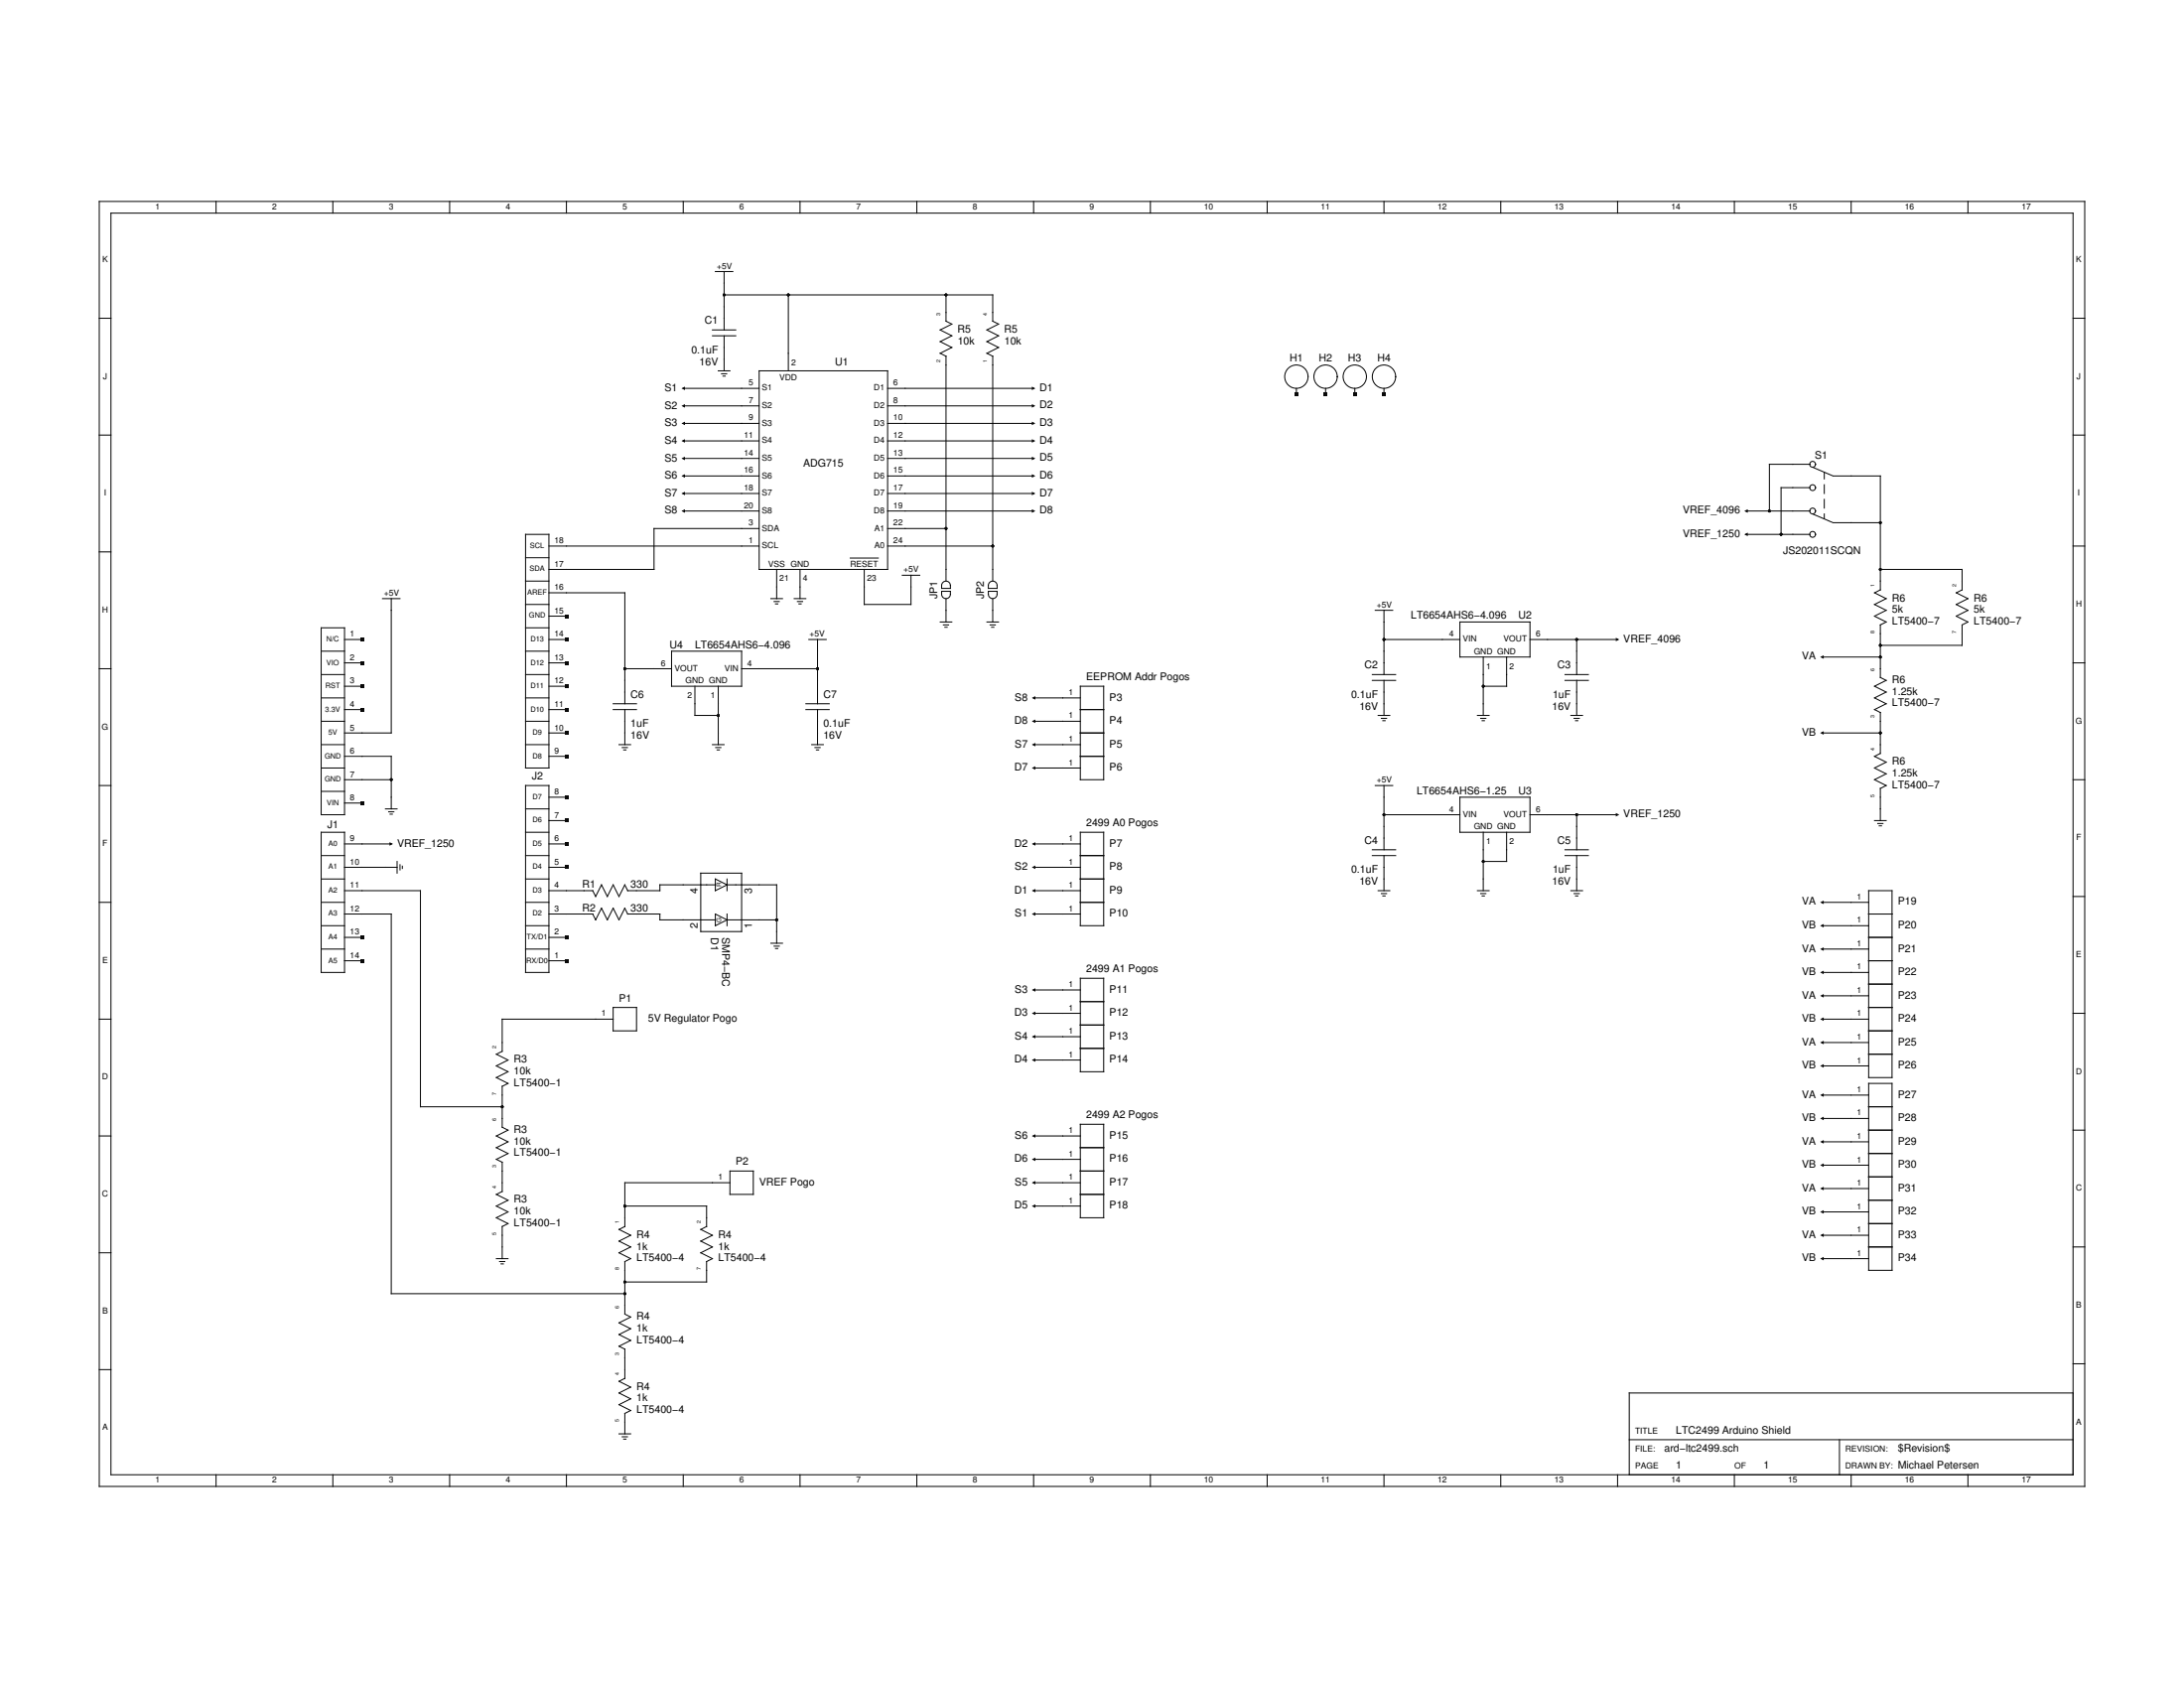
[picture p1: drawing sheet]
<svg xmlns="http://www.w3.org/2000/svg" width="279mm" height="216mm" viewBox="0 0 279 216" stroke-linecap="round" stroke-linejoin="round" font-family="sans-serif">
<g fill="none" stroke="#000" stroke-width=".13">
<path d="M12.7 25.8h254v164.3h-254zM14.2 27.3h251v161.3h-251zM27.6 25.8v1.5M42.6 25.8v1.5M57.5 25.8v1.5M72.5 25.8v1.5M87.4 25.8v1.5M91.5 34.7h2.3M92.6 34.7v7.5M92.6 37.7h34.4v3.4l.7 .4-1.4 .7 1.4 .7-1.4 .8 1.4 .7-1.4 .8 .7 .4v28.7M100.9 37.7v9.7M102.3 25.8v1.5"/>
<path d="M117.3 25.8v1.5M121 37.7v3.4l.8 .4-1.5 .7 1.5 .7-1.5 .8 1.5 .7-1.5 .8 .7 .4v28.7M132.2 25.8v1.5M147.2 25.8v1.5M162.1 25.8v1.5M177.1 25.8v1.5M192 25.8v1.5M206.9 25.8v1.5M221.9 25.8v1.5M236.8 25.8v1.5M251.8 25.8v1.5M12.7 55.6h1.5"/>
<path d="M12.7 40.7h1.5M87.4 58.6h9.7M87.4 49.7h9.7M87.4 51.9h9.7M87.4 54.2h9.7M87.4 56.4h9.7M91.1 42.2h3M91.1 42.9h3M91.9 47.4h1.5M92.3 47.8h.7M92.5 48.1h.3M92.6 42.9v4.5"/>
<path d="M97.1 47.4h16.5v25.4h-16.5zM113.6 58.6h18.6M113.6 49.7h18.6M113.6 51.9h18.6M113.6 54.2h18.6M113.6 56.4h18.6M165.8 49.7v.7M169.6 49.7v.7M173.3 49.7v.7M177.1 49.7v.7M231.6 59.4h-5.2v6M231.9 59.8l2.6 1.1"/>
<path d="M265.2 55.6h1.5M265.2 40.7h1.5M12.7 70.6h1.5M48.9 76.6h2.3M50.1 76.6v17.1h-6M67.2 68.3h3v29.9h-3zM67.2 77.3h3M67.2 74.3h3M67.2 71.3h3M70.2 69.8h26.9M70.2 75.8h9.7v14.2M70.2 78.8h2.3"/>
<path d="M87.4 60.9h9.7M87.4 65.4h9.7M87.4 63.1h9.7M97.1 67.6h-13.4v5.2h-13.5M98.6 76.6h1.5M99 76.9h.7M99.2 77.2h.3M99.4 72.8v3.8M101.6 76.6h1.5M102 76.9h.7M102.2 77.2h.3M102.3 72.8v3.8"/>
<path d="M108.8 71.4h3.6M110.6 72.8v4.5h5.9v-3.7M113.6 69.8h13.4M113.6 60.9h18.6M113.6 65.4h18.6M113.6 63.1h18.6M113.6 67.6h7.4M115.4 73.6h2.3M120.3 79.6h1.5M120.5 75.6h1.1a.68 .68 0 0 1-.6 1 .68 .68 0 0 1-.5-1zM120.7 79.9h.7M120.7 74.4a.56 .56 0 0 1 .9 .5v.4h-1.1v-.7z"/>
<path d="M121 76.6v3M126.3 79.6h1.4M126.4 75.6h1.2a.68 .68 0 0 1-.6 1 .68 .68 0 0 1-.6-1zM126.7 79.9h.6M126.7 74.4a.56 .56 0 0 1 .9 .5v.4h-1.2l.1-.7zM127 76.6v3M175.9 78.1h2.3M177.1 78.1v8.2M186.8 79.6h8.9v4.4h-8.9zM223.4 68.3h8.2M223.4 65.4h8.2M231.6 62.4h-3.7v5.9"/>
<path d="M231.9 65.7l2.6 1.2M233.4 60.4v.9M233.4 62v1.1M233.4 63.9v1.1M233.4 65.7v.6M234.6 60.9h6v14.6M234.6 66.9h6M240.6 72.8h10.4v2.7M240.6 75.4l-.8 .4 1.5 .8-1.5 .7 1.5 .8-1.5 .7 1.5 .8-.7 .3v6.8l.7 .3-1.5 .8 1.5 .7-1.5 .8 1.5 .7-1.5 .8M251 75.4l-.7 .4 1.5 .8-1.5 .7 1.5 .8-1.5 .7 1.5 .8-.8 .3v2.6h-10.4M265.2 69.8h1.5M12.7 85.5h1.5"/>
<path d="M41.1 83.3h3M41.1 86.3h3M41.1 80.3h3v23.9h-3zM41.1 89.3h3M41.1 92.3h3M41.1 95.2h3M41.1 98.2h3M44.1 84.8h2.2M44.1 99.7h6M44.1 96.7h6v6.8M44.1 90.8h2.2M44.1 87.8h2.2"/>
<path d="M44.1 81.8h2.2M67.2 83.3h3M67.2 86.3h3M67.2 80.3h3M67.2 89.3h3M67.2 92.3h3M67.2 95.2h3M70.2 84.8h2.3M70.2 96.7h2.3M70.2 90.8h2.3M70.2 93.7h2.3M70.2 87.8h2.3"/>
<path d="M70.2 81.8h2.3M78.4 90.8h3M78.4 90h3M79.2 95.2h1.5M79.6 95.6h.7M79.8 95.9h.3M79.9 85.5h6M79.9 90.8v4.4M85.9 83.3h9v4.5h-9zM88.9 87.8v3.7h3M91.1 95.2h1.5M91.6 95.6h.6"/>
<path d="M91.7 95.9h.3M91.9 87.8v7.4M94.9 85.5h9.7M103.1 90.8h3M103.1 90h3M103.5 81.8h2.2M103.8 95.2h1.5M104.3 95.6h.6M104.4 95.9h.3M104.6 81.8v8.2M104.6 90.8v4.4M120.9 80.2h.3"/>
<path d="M126.9 80.2h.2M132.2 89.3h6M132.2 92.3h6M132.2 95.2h6M132.2 98.2h6M138.2 87.8h3v11.9h-3zM138.2 96.7h3M138.2 90.8h3M138.2 93.7h3M175.6 86.3h2.9M175.6 87h2.9M176.3 91.5h1.5"/>
<path d="M176.7 91.9h.7M176.9 92.2h.3M177.1 87v4.5M177.1 81.8h9.7M189 91.5h1.5M189.4 91.9h.7M189.6 92.2h.3M189.8 84v7.5M192.7 84v3.8h-2.9M195.7 81.8h11.2M200.2 86.3h3M200.2 87h3"/>
<path d="M201 91.5h1.5M201.4 91.9h.6M201.6 92.2h.3M201.7 81.8v4.5M201.7 87v4.5M233.1 93.7h7.5M233.1 84h7.5M239.8 90.8l.8 .3v5.3M240.6 96.4l-.8 .3 1.5 .8-1.5 .7 1.5 .8-1.5 .7 1.5 .8-.7 .3v4.2M265.2 84.8h1.5M265.2 99.7h1.5M12.7 100.5h1.5"/>
<path d="M12.7 115.4h1.5M41.1 115.4h3M41.1 106.4h3v18h-3zM41.1 101.2h3M41.1 109.4h3M41.1 112.4h3M41.1 118.4h3M44.1 102.7h2.2M44.1 113.9h9.7v27.7h10.4M44.1 110.9h6.7M44.1 119.9h2.2M44.1 116.9h6v48.6h29.8"/>
<path d="M44.1 107.9h6M49.3 103.5h1.5M49.7 103.8h.7M49.9 104.1h.3M50.8 110.2v1.5M51.2 110.6v.7M51.5 110.8v.3M67.2 100.5h3v23.9h-3zM67.2 115.4h3M67.2 109.4h3M67.2 112.4h3M67.2 106.4h3"/>
<path d="M67.2 118.4h3M67.2 103.5h3M70.2 110.9h2.3M70.2 119.9h2.3M70.2 107.9h2.3M70.2 105h2.3M70.2 102h2.3M79.9 113.2l.4 .7h4.1v-.7h7.1M79.9 116.2l.4 .7h4.1v.8h7.1M79.9 113.2l-.7 1.5-.8-1.5-.7 1.5-.8-1.5-.7 1.5-.4-.8h-5.6M79.9 116.2l-.7 1.5-.8-1.5-.7 1.5-.8-1.5-.7 1.5-.4-.8h-5.6M89.6 111.7h5.3v7.4h-5.3z"/>
<path d="M91.5 112.4l1.5 .8-1.5 .7zM91.5 116.9l1.5 .8-1.5 .7zM93 113.2h6.4v7.4M93 117.7h6.4M93 112.4v1.5M93 116.9v1.5M132.2 113.9h6M132.2 110.9h6M132.2 116.9h6M132.2 107.9h6M138.2 115.4h3M138.2 109.4h3"/>
<path d="M138.2 112.4h3M138.2 106.4h3v12h-3zM175.6 109.4h2.9M175.6 108.7h2.9M175.9 100.5h2.3M176.3 113.9h1.5M176.7 114.3h.7M176.9 114.6h.3M177.1 100.5v8.2M177.1 109.4v4.5M177.1 104.2h9.7M186.8 102h8.9v4.4h-8.9z"/>
<path d="M189 113.9h1.5M189.4 114.3h.7M189.6 114.6h.3M189.8 106.4v7.5M192.7 106.4v3.8h-2.9M195.7 104.2h11.2M200.2 109.4h3M200.2 108.7h3M201 113.9h1.5M201.4 114.3h.6M201.6 114.6h.3M201.7 104.2v4.5"/>
<path d="M201.7 109.4v4.5M233.1 115.4h6M233.1 118.4h6M239.1 113.9h2.9v23.9h-2.9zM239.1 119.9h2.9M239.1 116.9h2.9M239.8 105h1.5M240.2 105.3h.7M240.4 105.6h.3M265.2 114.7h1.5M12.7 130.4h1.5M41.1 121.4h3"/>
<path d="M44.1 122.9h2.2M64.2 134.5l-.7 .3 1.5 .8-1.5 .7 1.5 .8-1.5 .7 1.5 .8-.8 .3v5.3l.8 .3-1.5 .8 1.5 .7-1.5 .8 1.5 .7-1.5 .8 .7 .4v3.7l-.7 .4 1.5 .7-1.5 .8 1.5 .7-1.5 .8 1.5 .7-.8 .4v4.1M67.2 121.4h3M70.2 122.9h2.3M78.4 130.4h-14.2v4.1M78.4 128.9h3v2.9h-3zM98.6 120.6h1.5M99 121h.7M99.2 121.3h.3M132.2 129.6h6M132.2 126.6h6M132.2 132.6h6"/>
<path d="M132.2 135.6h6M138.2 125.1h3v12h-3zM138.2 128.1h3M138.2 131.1h3M138.2 134.1h3M233.1 130.4h6M233.1 124.4h6M233.1 121.4h6M233.1 127.4h6M233.1 133.3h6M233.1 136.3h6M239.1 122.9h2.9"/>
<path d="M239.1 138.6h2.9v23.9h-2.9zM239.1 125.9h2.9M239.1 128.9h2.9M239.1 131.8h2.9M239.1 134.8h2.9M265.2 129.6h1.5M12.7 145.3h1.5M79.9 154.3h10.5v2.6l-.8 .4 1.5 .7-1.5 .7 1.5 .8-1.5 .7 1.5 .8-.7 .4v2.6h-10.5M93.4 151.3h-13.5v5.6l-.7 .4 1.5 .7-1.5 .7 1.5 .8-1.5 .7 1.5 .8-.8 .4v6.7l.8 .4-1.5 .7 1.5 .7-1.5 .8 1.5 .7-1.5 .8 .7 .4v3.7l-.7 .4M93.4 149.8h3v3h-3zM132.2 145.3h6M132.2 151.3h6"/>
<path d="M132.2 148.3h6M132.2 154.3h6M138.2 152.8h3M138.2 149.8h3M138.2 143.8h3v12h-3zM138.2 146.8h3M233.1 140.1h6M233.1 143.1h6M233.1 146h6M233.1 149h6M233.1 152h6M233.1 155h6"/>
<path d="M233.1 158h6M239.1 144.5h2.9M239.1 159.5h2.9M239.1 141.6h2.9M239.1 147.5h2.9M239.1 150.5h2.9M239.1 153.5h2.9M239.1 156.5h2.9M265.2 144.5h1.5M265.2 159.5h1.5M12.7 160.2h1.5M12.7 175.2h1.5"/>
<path d="M63.5 161h1.5M63.9 161.4h.7M64.1 161.7h.3M79.2 176.7l1.5 .7-1.5 .8 1.5 .7-1.5 .8 1.5 .7-.8 .4v2.6M233.1 161h6M265.2 178.2h-56.8v10.4M265.2 174.4h1.5M27.6 188.6v1.5M42.6 188.6v1.5M57.5 188.6v1.5M72.5 188.6v1.5M79.2 183.4h1.5"/>
<path d="M79.6 183.8h.7M79.8 184.1h.3M87.4 188.6v1.5M102.3 188.6v1.5M117.3 188.6v1.5M132.2 188.6v1.5M147.2 188.6v1.5M162.1 188.6v1.5M177.1 188.6v1.5M192 188.6v1.5M206.9 188.6v1.5M208.4 184.1h56.8"/>
<path d="M221.9 188.6v1.5M235.3 184.1v4.5M236.8 188.6v1.5M251.8 188.6v1.5"/>
<circle cx="165.8" cy="48.2" r="1.49"/>
<circle cx="169.6" cy="48.2" r="1.49"/>
<circle cx="173.3" cy="48.2" r="1.49"/>
<circle cx="177.1" cy="48.2" r="1.49"/>
<circle cx="231.9" cy="59.4" r=".37"/>
<circle cx="231.9" cy="68.3" r=".37"/>
<circle cx="231.9" cy="62.4" r=".37"/>
<circle cx="231.9" cy="65.4" r=".37"/>
</g>
<g fill="#000">
<path d="M87.2 49.7l.4-.3v.5zM87.2 51.9l.4-.2v.4zM87.2 54.2l.4-.3v.5zM87.2 56.4l.4-.2v.4zM87.2 58.6l.4-.2v.5zM132 49.4l.5 .3-.5 .2zM132 51.7l.5 .2-.5 .2zM132 56.2l.5 .2-.5 .2zM132 53.9l.5 .3-.5 .2zM132 58.4l.5 .2-.5 .3zM165.6 50.2h.5v.4h-.5zM169.4 50.2h.4v.4h-.4z"/>
<path d="M173.1 50.2h.4v.4h-.4zM176.8 50.2h.5v.4h-.5zM72.2 78.6h.5v.4h-.5zM87.2 60.9l.4-.2v.4zM87.2 63.1l.4-.2v.4zM87.2 65.4l.4-.3v.5zM132 60.7l.5 .2-.5 .2zM132 65.1l.5 .3-.5 .2zM132 62.9l.5 .2-.5 .2zM223.1 65.4l.5-.3v.5zM223.1 68.3l.5-.2v.5zM46.1 90.5h.4v.5h-.4z"/>
<path d="M46.1 87.5h.4v.5h-.4zM46.1 84.6h.4v.4h-.4zM46.1 81.6h.4v.4h-.4zM72.2 90.5h.5v.5h-.5zM72.2 93.5h.5v.5h-.5zM72.2 84.6h.5v.4h-.5zM72.2 87.5h.5v.5h-.5zM72.2 81.6h.5v.4h-.5zM72.2 96.5h.5v.5h-.5zM132 89.3l.5-.3v.5zM132 98.2l.5-.2v.5zM132 92.3l.5-.3v.5z"/>
<path d="M132 95.2l.5-.2v.5zM206.7 81.6l.5 .2-.5 .2zM232.9 84l.4-.2v.5zM232.9 93.7l.4-.2v.5zM46.1 102.5h.4v.4h-.4zM46.1 119.7h.4v.4h-.4zM49.8 107.7l.5 .2-.5 .3zM72.2 107.7h.5v.5h-.5zM72.2 104.7h.5v.5h-.5zM72.2 101.7h.5v.5h-.5zM72.2 110.7h.5v.5h-.5zM72.2 119.7h.5v.4h-.5z"/>
<path d="M132 107.9l.5-.2v.5zM132 116.9l.5-.2v.4zM132 110.9l.5-.2v.5zM132 113.9l.5-.2v.4zM206.7 104l.5 .2-.5 .2zM232.9 115.4l.4-.2v.4zM232.9 118.4l.4-.2v.4zM46.1 122.7h.4v.4h-.4zM72.2 122.7h.5v.4h-.5zM132 126.6l.5-.2v.4zM132 135.6l.5-.2v.4zM132 129.6l.5-.2v.4z"/>
<path d="M132 132.6l.5-.2v.4zM232.9 121.4l.4-.2v.4zM232.9 124.4l.4-.2v.4zM232.9 127.4l.4-.3v.5zM232.9 130.4l.4-.3v.5zM232.9 133.3l.4-.2v.5zM232.9 136.3l.4-.2v.5zM232.9 140.1l.4-.3v.5zM132 145.3l.5-.2v.4zM132 154.3l.5-.3v.5zM132 148.3l.5-.2v.4zM132 151.3l.5-.3v.5z"/>
<path d="M232.9 143.1l.4-.3v.5zM232.9 146l.4-.2v.5zM232.9 149l.4-.2v.5zM232.9 152l.4-.2v.4zM232.9 155l.4-.2v.4zM232.9 158l.4-.2v.4zM232.9 161l.4-.2v.4z"/>
<circle cx="92.6" cy="37.7" r=".19"/>
<circle cx="100.9" cy="37.7" r=".19"/>
<circle cx="121" cy="37.7" r=".19"/>
<circle cx="121" cy="67.6" r=".19"/>
<circle cx="127" cy="69.8" r=".19"/>
<circle cx="226.4" cy="65.4" r=".19"/>
<circle cx="227.9" cy="68.3" r=".19"/>
<circle cx="240.6" cy="72.8" r=".19"/>
<circle cx="240.6" cy="66.9" r=".19"/>
<circle cx="50.1" cy="99.7" r=".19"/>
<circle cx="79.9" cy="85.5" r=".19"/>
<circle cx="91.9" cy="91.5" r=".19"/>
<circle cx="104.6" cy="85.5" r=".19"/>
<circle cx="177.1" cy="81.8" r=".19"/>
<circle cx="189.8" cy="87.8" r=".19"/>
<circle cx="201.7" cy="81.8" r=".19"/>
<circle cx="240.6" cy="82.5" r=".19"/>
<circle cx="240.6" cy="84" r=".19"/>
<circle cx="240.6" cy="93.7" r=".19"/>
<circle cx="99.4" cy="117.7" r=".19"/>
<circle cx="177.1" cy="104.2" r=".19"/>
<circle cx="189.8" cy="110.2" r=".19"/>
<circle cx="201.7" cy="104.2" r=".19"/>
<circle cx="64.2" cy="141.6" r=".19"/>
<circle cx="79.9" cy="154.3" r=".19"/>
<circle cx="79.9" cy="165.5" r=".19"/>
<circle cx="79.9" cy="164" r=".19"/>
</g>
<g font-size="1.3">
<text x="90.2" y="41.5">C1</text>
<text x="88.4" y="45.2">0.1uF</text>
<text x="89.5" y="46.7">16V</text>
<text x="106.8" y="46.7">U1</text>
<text x="122.5" y="42.6">R5</text>
<text x="122.5" y="44">10k</text>
<text x="128.5" y="42.6">R5</text>
<text x="128.5" y="44">10k</text>
<text x="165" y="46.3">H1</text>
<text x="168.7" y="46.3">H2</text>
<text x="172.5" y="46.3">H3</text>
<text x="176.2" y="46.3">H4</text>
<text x="85" y="50">S1</text>
<text x="85" y="52.3">S2</text>
<text x="133" y="50">D1</text>
<text x="133" y="52.3">D2</text>
<text x="85" y="54.5">S3</text>
<text x="85" y="56.7">S4</text>
<text x="85" y="59">S5</text>
<text x="102.7" y="59.7">ADG715</text>
<text x="133" y="56.7">D4</text>
<text x="133" y="54.5">D3</text>
<text x="133" y="59">D5</text>
<text x="232.2" y="58.6">S1</text>
<text x="85" y="61.2">S6</text>
<text x="85" y="63.5">S7</text>
<text x="85" y="65.7">S8</text>
<text x="133" y="61.2">D6</text>
<text x="133" y="65.7">D8</text>
<text x="133" y="63.5">D7</text>
<text x="215.3" y="65.7">VREF_4096</text>
<text x="215.3" y="68.7">VREF_1250</text>
<text x="228.1" y="70.8">JS202011SCQN</text>
<text x="119.9" y="76.6" transform="rotate(-90 119.9 76.6)">JP1</text>
<text x="125.9" y="76.6" transform="rotate(-90 125.9 76.6)">JP2</text>
<text x="242" y="76.9">R6</text>
<text x="252.5" y="76.9">R6</text>
<text x="85.7" y="82.9">U4</text>
<text x="88.9" y="82.9">LT6654AHS6−4.096</text>
<text x="180.5" y="79.2">LT6654AHS6−4.096</text>
<text x="194.2" y="79.2">U2</text>
<text x="207.7" y="82.1">VREF_4096</text>
<text x="242" y="78.4">5k</text>
<text x="242" y="79.9">LT5400−7</text>
<text x="252.5" y="78.4">5k</text>
<text x="252.5" y="79.9">LT5400−7</text>
<text x="80.7" y="89.3">C6</text>
<text x="105.3" y="89.3">C7</text>
<text x="129.8" y="89.6">S8</text>
<text x="139" y="87">EEPROM Addr Pogos</text>
<text x="141.9" y="89.6">P3</text>
<text x="172.9" y="89.3">0.1uF</text>
<text x="174.6" y="85.5">C2</text>
<text x="198.6" y="89.3">1uF</text>
<text x="199.2" y="85.5">C3</text>
<text x="230.5" y="84.4">VA</text>
<text x="242" y="88.9">1.25k</text>
<text x="242" y="87.4">R6</text>
<text x="80.7" y="93">1uF</text>
<text x="80.7" y="94.5">16V</text>
<text x="105.3" y="93">0.1uF</text>
<text x="105.3" y="94.5">16V</text>
<text x="129.8" y="92.6">D8</text>
<text x="129.8" y="95.6">S7</text>
<text x="141.9" y="92.6">P4</text>
<text x="141.9" y="95.6">P5</text>
<text x="173.9" y="90.8">16V</text>
<text x="198.6" y="90.8">16V</text>
<text x="230.5" y="94.1">VB</text>
<text x="242" y="90.4">LT5400−7</text>
<text x="68.1" y="99.7">J2</text>
<text x="129.8" y="98.6">D7</text>
<text x="141.9" y="98.6">P6</text>
<text x="181.2" y="101.6">LT6654AHS6−1.25</text>
<text x="194.2" y="101.6">U3</text>
<text x="242" y="99.3">1.25k</text>
<text x="242" y="97.8">R6</text>
<text x="242" y="100.8">LT5400−7</text>
<text x="41.9" y="105.9">J1</text>
<text x="139" y="105.7">2499 A0 Pogos</text>
<text x="174.6" y="107.9">C4</text>
<text x="199.2" y="107.9">C5</text>
<text x="207.7" y="104.6">VREF_1250</text>
<text x="50.8" y="108.3">VREF_1250</text>
<text x="74.5" y="113.5">R1</text>
<text x="80.7" y="113.5">330</text>
<text x="129.8" y="108.3">D2</text>
<text x="129.8" y="111.3">S2</text>
<text x="141.9" y="108.3">P7</text>
<text x="141.9" y="111.3">P8</text>
<text x="172.9" y="111.7">0.1uF</text>
<text x="173.9" y="113.2">16V</text>
<text x="198.6" y="113.2">16V</text>
<text x="198.6" y="111.7">1uF</text>
<text x="74.5" y="116.5">R2</text>
<text x="80.7" y="116.5">330</text>
<text x="89.3" y="118.7" transform="rotate(-90 89.3 118.7)">2</text>
<text x="89.3" y="114.3" transform="rotate(-90 89.3 114.3)">4</text>
<text x="90.9" y="119.9" transform="rotate(90 90.9 119.9)">D1</text>
<text x="92.4" y="119.9" transform="rotate(90 92.4 119.9)">SMP4−BC</text>
<text x="96.2" y="118.8" transform="rotate(-90 96.2 118.8)">1</text>
<text x="96.2" y="114.3" transform="rotate(-90 96.2 114.3)">3</text>
<text x="129.8" y="114.3">D1</text>
<text x="129.8" y="117.3">S1</text>
<text x="141.9" y="114.3">P9</text>
<text x="141.9" y="117.3">P10</text>
<text x="230.5" y="115.8">VA</text>
<text x="230.5" y="118.8">VB</text>
<text x="242.8" y="115.8">P19</text>
<text x="242.8" y="118.8">P20</text>
<text x="139" y="124.4">2499 A1 Pogos</text>
<text x="230.5" y="121.7">VA</text>
<text x="230.5" y="124.7">VB</text>
<text x="242.8" y="121.7">P21</text>
<text x="242.8" y="124.7">P22</text>
<text x="79.2" y="128.1">P1</text>
<text x="82.9" y="130.7">5V Regulator Pogo</text>
<text x="129.8" y="130">D3</text>
<text x="129.8" y="127">S3</text>
<text x="141.9" y="127">P11</text>
<text x="141.9" y="130">P12</text>
<text x="230.5" y="127.7">VA</text>
<text x="230.5" y="130.7">VB</text>
<text x="242.8" y="127.7">P23</text>
<text x="242.8" y="130.7">P24</text>
<text x="65.7" y="137.4">10k</text>
<text x="65.7" y="135.9">R3</text>
<text x="129.8" y="135.9">D4</text>
<text x="129.8" y="132.9">S4</text>
<text x="141.9" y="132.9">P13</text>
<text x="141.9" y="135.9">P14</text>
<text x="230.5" y="133.7">VA</text>
<text x="230.5" y="136.7">VB</text>
<text x="242.8" y="133.7">P25</text>
<text x="242.8" y="136.7">P26</text>
<text x="65.7" y="138.9">LT5400−1</text>
<text x="139" y="143.1">2499 A2 Pogos</text>
<text x="230.5" y="140.4">VA</text>
<text x="230.5" y="143.4">VB</text>
<text x="242.8" y="140.4">P27</text>
<text x="242.8" y="143.4">P28</text>
<text x="65.7" y="146.4">10k</text>
<text x="65.7" y="144.9">R3</text>
<text x="65.7" y="147.9">LT5400−1</text>
<text x="94.1" y="149">P2</text>
<text x="129.8" y="148.6">D6</text>
<text x="129.8" y="145.6">S6</text>
<text x="141.9" y="145.6">P15</text>
<text x="141.9" y="148.6">P16</text>
<text x="230.5" y="146.4">VA</text>
<text x="230.5" y="149.4">VB</text>
<text x="242.8" y="146.4">P29</text>
<text x="242.8" y="149.4">P30</text>
<text x="65.7" y="155.4">10k</text>
<text x="65.7" y="153.9">R3</text>
<text x="97.1" y="151.6">VREF Pogo</text>
<text x="129.8" y="154.6">D5</text>
<text x="129.8" y="151.6">S5</text>
<text x="141.9" y="151.6">P17</text>
<text x="141.9" y="154.6">P18</text>
<text x="230.5" y="152.4">VA</text>
<text x="230.5" y="155.4">VB</text>
<text x="242.8" y="152.4">P31</text>
<text x="242.8" y="155.4">P32</text>
<text x="65.7" y="156.9">LT5400−1</text>
<text x="81.4" y="159.8">1k</text>
<text x="81.4" y="158.3">R4</text>
<text x="81.4" y="161.3">LT5400−4</text>
<text x="91.9" y="159.8">1k</text>
<text x="91.9" y="158.3">R4</text>
<text x="91.9" y="161.3">LT5400−4</text>
<text x="230.5" y="158.3">VA</text>
<text x="230.5" y="161.3">VB</text>
<text x="242.8" y="158.3">P33</text>
<text x="242.8" y="161.3">P34</text>
<text x="81.4" y="170.3">1k</text>
<text x="81.4" y="168.8">R4</text>
<text x="81.4" y="171.8">LT5400−4</text>
<text x="81.4" y="179.3">1k</text>
<text x="81.4" y="177.8">R4</text>
<text x="81.4" y="180.8">LT5400−4</text>
<text x="212.9" y="185.6">ard−ltc2499.sch</text>
<text x="214.4" y="183.4">LTC2499 Arduino Shield</text>
<text x="242.8" y="185.6">$Revision$</text>
<text x="214.4" y="187.9">1</text>
<text x="225.6" y="187.9">1</text>
<text x="242.8" y="187.9">Michael Petersen</text>
</g>
<g font-size="1.1">
<text x="19.9" y="26.8">1</text>
<text x="34.8" y="26.8">2</text>
<text x="49.8" y="26.8">3</text>
<text x="64.7" y="26.8">4</text>
<text x="79.6" y="26.8">5</text>
<text x="94.6" y="26.8">6</text>
<text x="109.5" y="26.8">7</text>
<text x="124.5" y="26.8">8</text>
<text x="139.4" y="26.8">9</text>
<text x="154" y="26.8">10</text>
<text x="169" y="26.8">11</text>
<text x="183.9" y="26.8">12</text>
<text x="198.9" y="26.8">13</text>
<text x="213.8" y="26.8">14</text>
<text x="228.7" y="26.8">15</text>
<text x="243.7" y="26.8">16</text>
<text x="258.6" y="26.8">17</text>
<text x="13.1" y="33.5">K</text>
<text x="91.7" y="34.4">+5V</text>
<text x="265.6" y="33.5">K</text>
<text x="101.2" y="46.7">2</text>
<text x="13.2" y="48.5">J</text>
<text x="95.8" y="49.3">5</text>
<text x="95.8" y="51.5">7</text>
<text x="95.8" y="53.8">9</text>
<text x="97.5" y="50">S1</text>
<text x="97.5" y="52.2">S2</text>
<text x="99.7" y="48.6">VDD</text>
<text x="111.8" y="50">D1</text>
<text x="111.8" y="52.2">D2</text>
<text x="114.3" y="49.3">6</text>
<text x="114.3" y="51.5">8</text>
<text x="114.3" y="53.8">10</text>
<text x="265.7" y="48.5">J</text>
<text x="95.2" y="58.3">14</text>
<text x="95.2" y="56">11</text>
<text x="97.5" y="54.4">S3</text>
<text x="97.5" y="58.9">S5</text>
<text x="97.5" y="56.7">S4</text>
<text x="111.8" y="54.4">D3</text>
<text x="111.8" y="56.7">D4</text>
<text x="111.8" y="58.9">D5</text>
<text x="114.3" y="56">12</text>
<text x="114.3" y="58.3">13</text>
<text x="13.3" y="63.4">I</text>
<text x="95.2" y="60.5">16</text>
<text x="95.2" y="62.7">18</text>
<text x="95.2" y="65">20</text>
<text x="97.5" y="61.2">S6</text>
<text x="97.5" y="63.4">S7</text>
<text x="97.5" y="65.6">S8</text>
<text x="111.8" y="61.2">D6</text>
<text x="111.8" y="63.4">D7</text>
<text x="111.8" y="65.6">D8</text>
<text x="114.3" y="60.5">15</text>
<text x="114.3" y="62.7">17</text>
<text x="114.3" y="65">19</text>
<text x="265.8" y="63.4">I</text>
<text x="70.9" y="69.5">18</text>
<text x="95.8" y="67.2">3</text>
<text x="95.8" y="69.5">1</text>
<text x="97.5" y="67.9">SDA</text>
<text x="97.5" y="70.1">SCL</text>
<text x="111.9" y="67.9">A1</text>
<text x="111.9" y="70.1">A0</text>
<text x="114.3" y="67.2">22</text>
<text x="114.3" y="69.5">24</text>
<text x="49.1" y="76.2">+5V</text>
<text x="70.9" y="75.5">16</text>
<text x="70.9" y="72.5">17</text>
<text x="98.3" y="72.5">VSS GND</text>
<text x="99.7" y="74.3">21</text>
<text x="102.7" y="74.3">4</text>
<text x="108.8" y="72.5">RESET</text>
<text x="110.9" y="74.3">23</text>
<text x="115.6" y="73.2">+5V</text>
<text x="176.1" y="77.7">+5V</text>
<text x="265.6" y="77.6">H</text>
<text x="13.1" y="78.3">H</text>
<text x="44.8" y="81.5">1</text>
<text x="70.9" y="81.5">14</text>
<text x="70.9" y="78.5">15</text>
<text x="103.6" y="81.4">+5V</text>
<text x="185.4" y="81.4">4</text>
<text x="187.1" y="82.1">VIN</text>
<text x="188.6" y="83.7">GND GND</text>
<text x="192.4" y="82.1">VOUT</text>
<text x="196.5" y="81.4">6</text>
<text x="44.8" y="87.4">3</text>
<text x="44.8" y="84.4">2</text>
<text x="70.9" y="84.4">13</text>
<text x="70.9" y="87.4">12</text>
<text x="84.6" y="85.2">6</text>
<text x="86.3" y="85.8">VOUT</text>
<text x="87.7" y="87.4">GND GND</text>
<text x="87.9" y="89.3">2</text>
<text x="90.9" y="89.3">1</text>
<text x="92.7" y="85.8">VIN</text>
<text x="95.6" y="85.2">4</text>
<text x="136.7" y="88.9">1</text>
<text x="190.1" y="85.6">1</text>
<text x="193.1" y="85.6">2</text>
<text x="13" y="93.3">G</text>
<text x="44.8" y="90.4">4</text>
<text x="44.8" y="93.4">5</text>
<text x="70.9" y="90.4">11</text>
<text x="70.9" y="93.4">10</text>
<text x="136.7" y="91.9">1</text>
<text x="136.7" y="94.9">1</text>
<text x="265.5" y="92.5">G</text>
<text x="44.8" y="96.4">6</text>
<text x="44.8" y="99.4">7</text>
<text x="70.9" y="101.6">8</text>
<text x="70.9" y="96.4">9</text>
<text x="136.7" y="97.9">1</text>
<text x="176.1" y="100.1">+5V</text>
<text x="44.8" y="102.4">8</text>
<text x="44.8" y="107.6">9</text>
<text x="70.9" y="107.6">6</text>
<text x="70.9" y="104.6">7</text>
<text x="136.7" y="107.6">1</text>
<text x="185.4" y="103.8">4</text>
<text x="187.1" y="104.5">VIN</text>
<text x="188.6" y="106.1">GND GND</text>
<text x="190.1" y="107.9">1</text>
<text x="192.4" y="104.5">VOUT</text>
<text x="193.1" y="107.9">2</text>
<text x="196.5" y="103.8">6</text>
<text x="265.6" y="107.5">F</text>
<text x="13.1" y="108.2">F</text>
<text x="44.8" y="113.6">11</text>
<text x="44.8" y="110.6">10</text>
<text x="70.9" y="113.6">4</text>
<text x="70.9" y="110.6">5</text>
<text x="136.7" y="110.6">1</text>
<text x="136.7" y="113.5">1</text>
<text x="44.8" y="119.6">13</text>
<text x="44.8" y="116.6">12</text>
<text x="70.9" y="116.6">3</text>
<text x="70.9" y="119.6">2</text>
<text x="136.7" y="116.5">1</text>
<text x="237.6" y="115">1</text>
<text x="237.6" y="118">1</text>
<text x="13.1" y="123.2">E</text>
<text x="44.8" y="122.5">14</text>
<text x="70.9" y="122.5">1</text>
<text x="237.6" y="121">1</text>
<text x="237.6" y="124">1</text>
<text x="265.6" y="122.4">E</text>
<text x="76.9" y="130">1</text>
<text x="136.7" y="126.2">1</text>
<text x="136.7" y="129.2">1</text>
<text x="237.6" y="127">1</text>
<text x="237.6" y="130">1</text>
<text x="136.7" y="132.2">1</text>
<text x="136.7" y="135.2">1</text>
<text x="237.6" y="133">1</text>
<text x="237.6" y="136">1</text>
<text x="265.6" y="137.4">D</text>
<text x="13.1" y="138.1">D</text>
<text x="237.6" y="139.7">1</text>
<text x="237.6" y="142.7">1</text>
<text x="136.7" y="144.9">1</text>
<text x="136.7" y="147.9">1</text>
<text x="237.6" y="145.7">1</text>
<text x="237.6" y="148.7">1</text>
<text x="13.1" y="153.1">C</text>
<text x="91.9" y="150.9">1</text>
<text x="136.7" y="150.9">1</text>
<text x="136.7" y="153.9">1</text>
<text x="237.6" y="151.6">1</text>
<text x="237.6" y="154.6">1</text>
<text x="265.6" y="152.3">C</text>
<text x="237.6" y="157.6">1</text>
<text x="237.6" y="160.6">1</text>
<text x="13.1" y="168">B</text>
<text x="265.6" y="167.2">B</text>
<text x="13.1" y="182.9">A</text>
<text x="209.2" y="185.6">FILE:</text>
<text x="209.2" y="183.4">TITLE</text>
<text x="236.1" y="185.6">REVISION:</text>
<text x="265.6" y="182.2">A</text>
<text x="19.9" y="189.6">1</text>
<text x="34.8" y="189.6">2</text>
<text x="49.8" y="189.6">3</text>
<text x="64.7" y="189.6">4</text>
<text x="79.6" y="189.6">5</text>
<text x="94.6" y="189.6">6</text>
<text x="109.5" y="189.6">7</text>
<text x="124.5" y="189.6">8</text>
<text x="139.4" y="189.6">9</text>
<text x="154" y="189.6">10</text>
<text x="169" y="189.6">11</text>
<text x="183.9" y="189.6">12</text>
<text x="198.9" y="189.6">13</text>
<text x="209.2" y="187.9">PAGE</text>
<text x="213.8" y="189.6">14</text>
<text x="221.9" y="187.9">OF</text>
<text x="228.7" y="189.6">15</text>
<text x="236.1" y="187.9">DRAWN BY:</text>
<text x="243.7" y="189.6">16</text>
<text x="258.6" y="189.6">17</text>
</g>
<g font-size=".9">
<text x="67.8" y="70.1">SCL</text>
<text x="67.5" y="76.1">AREF</text>
<text x="67.8" y="73.1">SDA</text>
<text x="41.8" y="82">N/C</text>
<text x="67.7" y="79.1">GND</text>
<text x="67.9" y="82">D13</text>
<text x="41.6" y="88">RST</text>
<text x="41.8" y="85">VIO</text>
<text x="67.9" y="88">D11</text>
<text x="67.9" y="85">D12</text>
<text x="41.6" y="91">3.3V</text>
<text x="42" y="94">5V</text>
<text x="67.9" y="91">D10</text>
<text x="68.1" y="94">D9</text>
<text x="41.5" y="97">GND</text>
<text x="41.5" y="100">GND</text>
<text x="68.1" y="97">D8</text>
<text x="41.8" y="103">VIN</text>
<text x="68.1" y="102.2">D7</text>
<text x="68.1" y="105.2">D6</text>
<text x="42" y="111.2">A1</text>
<text x="42" y="108.2">A0</text>
<text x="68.1" y="111.2">D4</text>
<text x="68.1" y="108.2">D5</text>
<text x="42" y="114.2">A2</text>
<text x="42" y="117.2">A3</text>
<text x="68.1" y="114.2">D3</text>
<text x="68.1" y="117.2">D2</text>
<text x="42" y="120.1">A4</text>
<text x="42" y="123.1">A5</text>
<text x="67.3" y="123.1">RX/D0</text>
<text x="67.4" y="120.1">TX/D1</text>
</g>
<g font-size=".8">
<text x="92.3" y="113.5" transform="rotate(-90 92.3 113.5)">R</text>
<text x="92.3" y="118" transform="rotate(-90 92.3 118)">G</text>
</g>
<g font-size=".7">
<text x="120.3" y="40.3" transform="rotate(-90 120.3 40.3)">3</text>
<text x="126.3" y="40.3" transform="rotate(-90 126.3 40.3)">4</text>
<text x="120.3" y="46.3" transform="rotate(-90 120.3 46.3)">2</text>
<text x="126.3" y="46.3" transform="rotate(-90 126.3 46.3)">1</text>
<text x="239.8" y="75.1" transform="rotate(-90 239.8 75.1)">1</text>
<text x="250.3" y="75.1" transform="rotate(-90 250.3 75.1)">2</text>
<text x="239.8" y="81" transform="rotate(-90 239.8 81)">8</text>
<text x="250.3" y="81" transform="rotate(-90 250.3 81)">7</text>
<text x="239.8" y="85.9" transform="rotate(-90 239.8 85.9)">6</text>
<text x="239.8" y="96" transform="rotate(-90 239.8 96)">4</text>
<text x="239.8" y="91.9" transform="rotate(-90 239.8 91.9)">3</text>
<text x="239.8" y="102" transform="rotate(-90 239.8 102)">5</text>
<text x="63.5" y="134.1" transform="rotate(-90 63.5 134.1)">2</text>
<text x="63.5" y="143.4" transform="rotate(-90 63.5 143.4)">6</text>
<text x="63.5" y="140.1" transform="rotate(-90 63.5 140.1)">7</text>
<text x="63.5" y="149.4" transform="rotate(-90 63.5 149.4)">3</text>
<text x="63.5" y="152" transform="rotate(-90 63.5 152)">4</text>
<text x="63.5" y="158" transform="rotate(-90 63.5 158)">5</text>
<text x="79.2" y="156.5" transform="rotate(-90 79.2 156.5)">1</text>
<text x="89.6" y="156.5" transform="rotate(-90 89.6 156.5)">2</text>
<text x="79.2" y="167.3" transform="rotate(-90 79.2 167.3)">6</text>
<text x="79.2" y="162.5" transform="rotate(-90 79.2 162.5)">8</text>
<text x="89.6" y="162.5" transform="rotate(-90 89.6 162.5)">7</text>
<text x="79.2" y="173.3" transform="rotate(-90 79.2 173.3)">3</text>
<text x="79.2" y="175.9" transform="rotate(-90 79.2 175.9)">4</text>
<text x="79.2" y="181.9" transform="rotate(-90 79.2 181.9)">5</text>
</g>
</svg>
